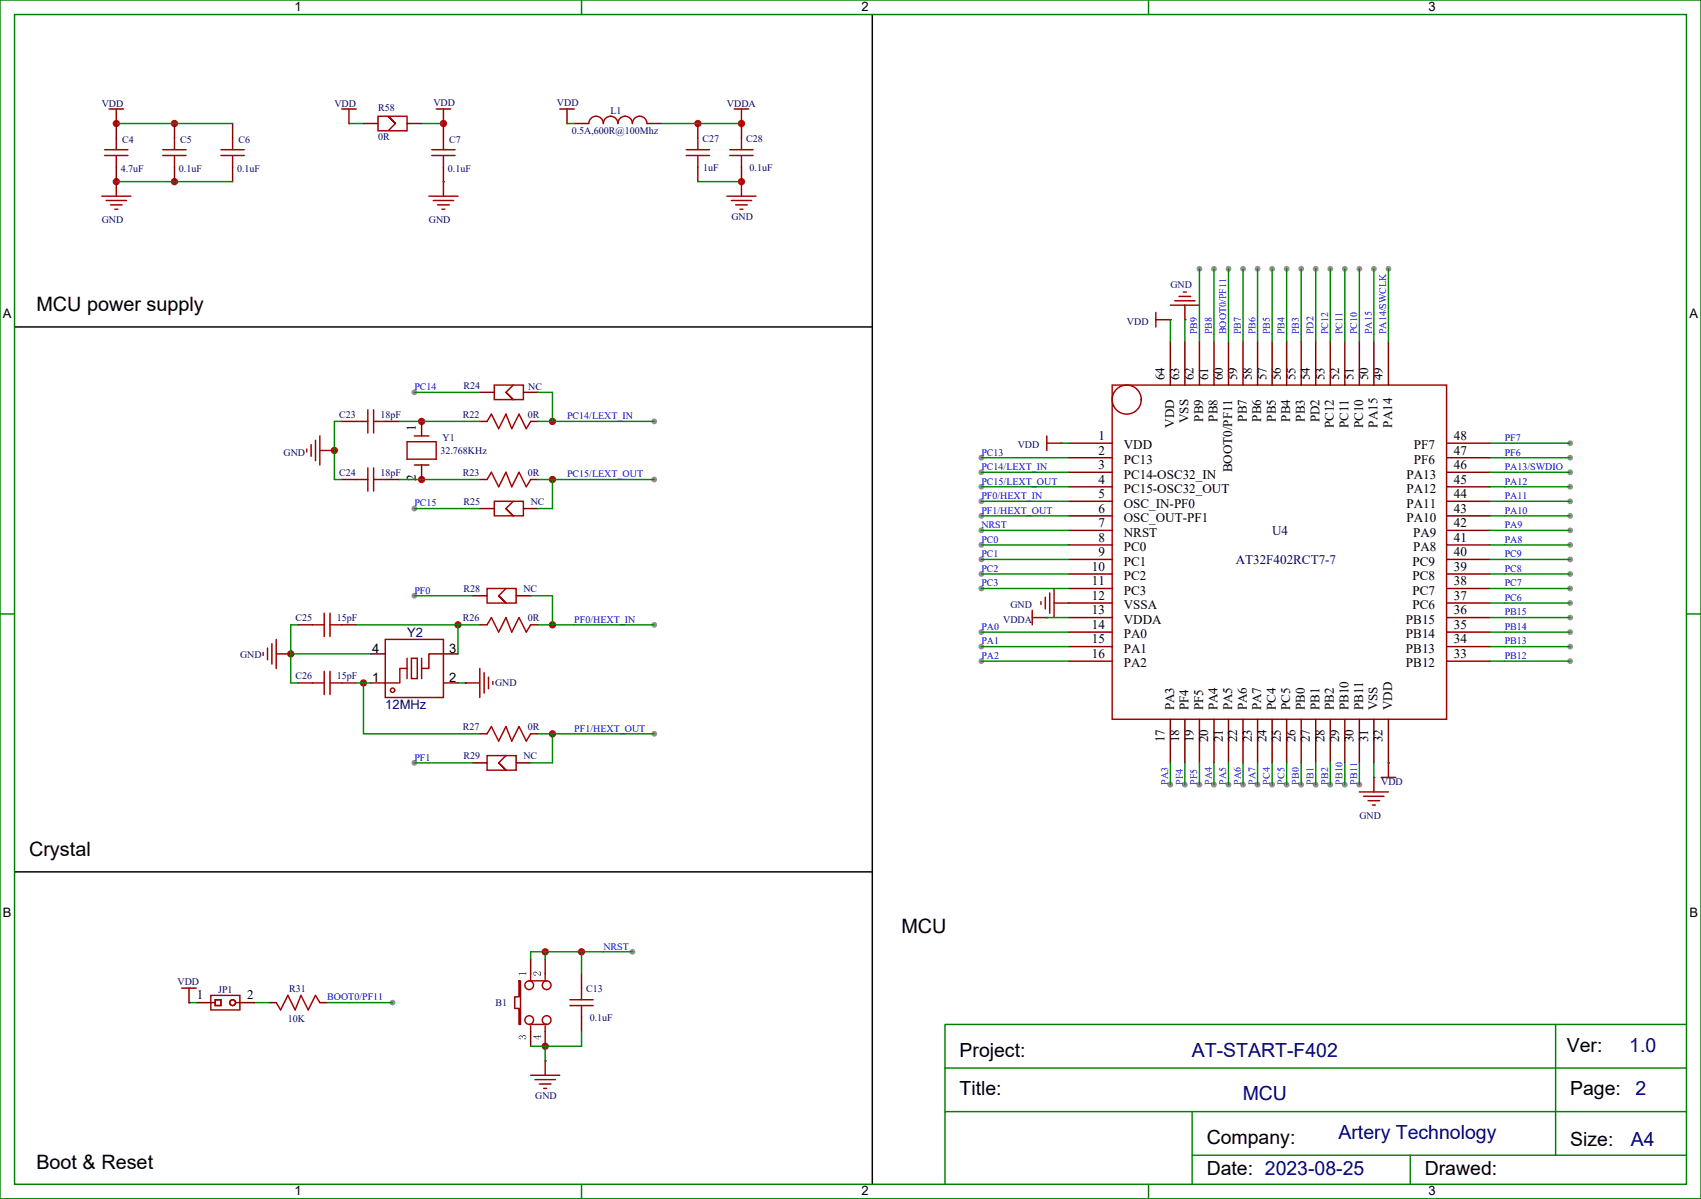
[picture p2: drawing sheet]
<svg xmlns="http://www.w3.org/2000/svg" width="413mm" height="291mm" viewBox="0 0 413 291" stroke-linecap="round" stroke-linejoin="round" font-family="sans-serif">
<g fill="#c00">
<circle cx="179.9" cy="44.1" r=".88"/>
<circle cx="169.3" cy="30" r=".88"/>
<circle cx="179.9" cy="30" r=".88"/>
<circle cx="134.1" cy="178.2" r=".88"/>
<circle cx="134.1" cy="151.7" r=".88"/>
<circle cx="111.1" cy="151.7" r=".88"/>
<circle cx="88.2" cy="165.8" r=".88"/>
<circle cx="70.6" cy="158.7" r=".88"/>
<circle cx="134.1" cy="116.4" r=".88"/>
<circle cx="134.1" cy="102.3" r=".88"/>
<circle cx="81.1" cy="109.4" r=".88"/>
<circle cx="102.3" cy="116.4" r=".88"/>
<circle cx="102.3" cy="102.3" r=".88"/>
<circle cx="42.3" cy="44.1" r=".88"/>
<circle cx="28.2" cy="44.1" r=".88"/>
<circle cx="42.3" cy="30" r=".88"/>
<circle cx="28.2" cy="30" r=".88"/>
<circle cx="132.3" cy="254" r=".88"/>
<circle cx="132.3" cy="231.1" r=".88"/>
<circle cx="141.1" cy="231.1" r=".88"/>
<circle cx="107.6" cy="30" r=".88"/>
</g>
<g fill="#999">
<circle cx="158.8" cy="178.2" r=".71"/>
<circle cx="100.5" cy="185.2" r=".71"/>
<circle cx="100.5" cy="144.6" r=".71"/>
<circle cx="158.8" cy="151.7" r=".71"/>
<circle cx="158.8" cy="116.4" r=".71"/>
<circle cx="100.5" cy="123.5" r=".71"/>
<circle cx="100.5" cy="95.2" r=".71"/>
<circle cx="158.8" cy="102.3" r=".71"/>
<circle cx="95.3" cy="243.4" r=".71"/>
<circle cx="153.5" cy="231.1" r=".71"/>
<circle cx="381" cy="149.9" r=".71"/>
<circle cx="284" cy="190.5" r=".71"/>
<circle cx="287.5" cy="190.5" r=".71"/>
<circle cx="291" cy="190.5" r=".71"/>
<circle cx="294.6" cy="190.5" r=".71"/>
<circle cx="298.1" cy="190.5" r=".71"/>
<circle cx="301.6" cy="190.5" r=".71"/>
<circle cx="305.2" cy="190.5" r=".71"/>
<circle cx="308.7" cy="190.5" r=".71"/>
<circle cx="312.2" cy="190.5" r=".71"/>
<circle cx="315.7" cy="190.5" r=".71"/>
<circle cx="319.3" cy="190.5" r=".71"/>
<circle cx="322.8" cy="190.5" r=".71"/>
<circle cx="326.3" cy="190.5" r=".71"/>
<circle cx="329.8" cy="190.5" r=".71"/>
<circle cx="381" cy="114.7" r=".71"/>
<circle cx="381" cy="118.2" r=".71"/>
<circle cx="381" cy="121.7" r=".71"/>
<circle cx="381" cy="125.2" r=".71"/>
<circle cx="381" cy="128.8" r=".71"/>
<circle cx="381" cy="132.3" r=".71"/>
<circle cx="381" cy="135.8" r=".71"/>
<circle cx="381" cy="139.3" r=".71"/>
<circle cx="381" cy="142.9" r=".71"/>
<circle cx="381" cy="146.4" r=".71"/>
<circle cx="381" cy="153.5" r=".71"/>
<circle cx="381" cy="157" r=".71"/>
<circle cx="381" cy="160.5" r=".71"/>
<circle cx="381" cy="111.1" r=".71"/>
<circle cx="381" cy="107.6" r=".71"/>
<circle cx="336.9" cy="65.3" r=".71"/>
<circle cx="333.4" cy="65.3" r=".71"/>
<circle cx="329.8" cy="65.3" r=".71"/>
<circle cx="326.3" cy="65.3" r=".71"/>
<circle cx="322.8" cy="65.3" r=".71"/>
<circle cx="319.3" cy="65.3" r=".71"/>
<circle cx="315.7" cy="65.3" r=".71"/>
<circle cx="312.2" cy="65.3" r=".71"/>
<circle cx="238.1" cy="111.1" r=".71"/>
<circle cx="238.1" cy="121.7" r=".71"/>
<circle cx="238.1" cy="125.2" r=".71"/>
<circle cx="238.1" cy="132.3" r=".71"/>
<circle cx="238.1" cy="135.8" r=".71"/>
<circle cx="238.1" cy="139.3" r=".71"/>
<circle cx="238.1" cy="142.9" r=".71"/>
<circle cx="238.1" cy="128.8" r=".71"/>
<circle cx="238.1" cy="157" r=".71"/>
<circle cx="238.1" cy="160.5" r=".71"/>
<circle cx="238.1" cy="153.5" r=".71"/>
<circle cx="238.1" cy="114.7" r=".71"/>
<circle cx="238.1" cy="118.2" r=".71"/>
<circle cx="308.7" cy="65.3" r=".71"/>
<circle cx="305.2" cy="65.3" r=".71"/>
<circle cx="301.6" cy="65.3" r=".71"/>
<circle cx="298.1" cy="65.3" r=".71"/>
<circle cx="294.6" cy="65.3" r=".71"/>
<circle cx="291" cy="65.3" r=".71"/>
</g>
<path d="M112.9 165.8h3.5M116.4 162.3v7M117.5 163.3v5M118.5 164.4v2.8M119.6 165.5v.7" fill="none" stroke="#a10000" stroke-width=".35"/>
<circle cx="112.9" cy="165.8" r=".18" fill="#870000"/>
<path d="M119.9 121.7h7.1v3.5h-7.1zM122.8 123.5l1.7 1.7-1.7-1.7M124.5 121.7l-1.7 1.8M252.6 146.1v.7M253.6 145v2.8M254.7 143.9v5M255.8 146.4h3.5M255.8 142.9v7" fill="none" stroke="#a10000" stroke-width=".35"/>
<path d="M116.4 123.5h3.5M127 123.5h3.5" fill="none" stroke="#870000" stroke-width=".35"/>
<circle cx="259.3" cy="146.4" r=".18" fill="#870000"/>
<path d="M250.5 149.9h3.5M250.5 148.2v3.5" fill="none" stroke="#a10000" stroke-width=".35"/>
<circle cx="254" cy="149.9" r=".18" fill="#870000"/>
<path d="M142.9 30a1.76 1.76 0 0 1 1.7-1.8 1.76 1.76 0 0 1 1.8 1.8 1.76 1.76 0 0 1 1.8-1.8 1.76 1.76 0 0 1 1.7 1.8 1.76 1.76 0 0 1 1.8-1.8 1.76 1.76 0 0 1 1.8 1.8 1.76 1.76 0 0 1 1.7-1.8 1.76 1.76 0 0 1 1.8 1.8M166.5 37.7h5.7M166.5 36.3h5.7M169.3 33.5v2.8M169.3 37.7v2.9M177.1 37.7h5.6M177.1 36.3h5.6M178.2 26.5h3.5M179.9 26.5v3.5M179.9 33.5v2.8M179.9 37.7v2.9" fill="none" stroke="#a10000" stroke-width=".35"/>
<path d="M139.3 30h3.6M157 30h3.5M169.3 30v3.5M179.9 30v3.5M169.3 40.6v3.5M179.9 40.6v3.5" fill="none" stroke="#870000" stroke-width=".35"/>
<circle cx="179.9" cy="30" r=".18" fill="#870000"/>
<g fill="none" stroke="#a10000" stroke-width=".35">
<path d="M89.3 99.5v5.6M90.7 99.5v5.6M119.9 93.5h7.1v3.5h-7.1zM122.8 95.3l1.7 1.7-1.7-1.7M124.5 93.5l-1.7 1.8M86.4 102.3h2.9M86.4 116.4h2.9M89.3 113.6v5.6M90.7 102.3h2.8M90.7 113.6v5.6M90.7 116.4h2.8M98.8 107.2h7v4.3h-7z"/>
<path d="M100.5 105.8h3.6M100.5 112.9h3.6M118.2 116.4l1-1.7 1.8 3.5 1.8-3.5 1.4 3.5 1.7-3.5 1.8 3.5 1.1-1.8M254 105.8v3.6M254 107.6h3.5M75.8 151.7h2.9M78.7 148.9v5.6M80.1 148.9v5.6M80.1 151.7h2.8M118.2 142.9h7v3.5h-7zM118.2 151.7l1-1.8 1.8 3.6 1.8-3.6 1.4 3.6 1.7-3.6 1.8 3.6 1.1-1.8M121 144.6l1.8 1.8-1.8-1.8"/>
<path d="M122.8 142.9l-1.8 1.7M75.8 165.8h2.9M78.7 163v5.6M80.1 165.8h2.8M80.1 163v5.6M118.2 178.2l1-1.8 1.8 3.5 1.8-3.5 1.4 3.5 1.7-3.5 1.8 3.5 1.1-1.7M118.2 183.4h7v3.6h-7zM121 185.2l1.8 1.8-1.8-1.8M122.8 183.4l-1.8 1.8"/>
</g>
<g fill="none" stroke="#870000" stroke-width=".35">
<path d="M116.4 95.3h3.5M127 95.3h3.5M82.9 102.3h3.5M82.9 116.4h3.5M93.5 102.3h3.5M93.5 116.4h3.5M102.3 102.3v3.5M102.3 112.9v3.5M116.4 116.4h1.8M128.8 116.4h1.7M72.3 151.7h3.5M82.9 151.7h3.5"/>
<path d="M114.7 144.6h3.5M116.4 151.7h1.8M125.2 144.6h3.6M128.8 151.7h1.7M72.3 165.8h3.5M82.9 165.8h3.5M116.4 178.2h1.8M128.8 178.2h1.7M114.7 185.2h3.5M125.2 185.2h3.6"/>
</g>
<circle cx="257.5" cy="107.6" r=".18" fill="#870000"/>
<g fill="none" stroke="#a10000" stroke-width=".35">
<path d="M25.4 36.3h5.6M25.4 37.7h5.6M28.2 33.5v2.8M28.2 37.7v2.9M39.5 36.3h5.7M39.5 37.7h5.7M42.3 33.5v2.8M42.3 37.7v2.9M53.6 37.7h5.7M53.6 36.3h5.7M56.4 33.5v2.8M56.4 37.7v2.9"/>
<path d="M104.8 36.3h5.6M104.8 37.7h5.6M107.6 33.5v2.8M107.6 37.7v2.9M24.7 47.6h7M25.8 48.7h4.9M26.8 49.7h2.8M27.9 50.8h.7M28.2 44.1v3.5M118.2 102.3l1-1.8 1.8 3.6 1.8-3.6 1.4 3.6 1.7-3.6 1.8 3.6 1.1-1.8"/>
</g>
<path d="M28.2 30v3.5M42.3 30v3.5M56.4 30v3.5M107.6 30v3.5M28.2 40.6v3.5M42.3 40.6v3.5M56.4 40.6v3.5M107.6 40.6v3.5M116.4 102.3h1.8M128.8 102.3h1.7" fill="none" stroke="#870000" stroke-width=".35"/>
<circle cx="28.2" cy="44.1" r=".18" fill="#870000"/>
<path d="M26.5 26.5h3.5M28.2 26.5v3.5" fill="none" stroke="#a10000" stroke-width=".35"/>
<circle cx="28.2" cy="30" r=".18" fill="#870000"/>
<path d="M135.8 26.5h3.5M137.6 26.5v3.5" fill="none" stroke="#a10000" stroke-width=".35"/>
<circle cx="137.6" cy="30" r=".18" fill="#870000"/>
<path d="M329.8 192.3h7.1M330.9 193.3h4.9M332 194.4h2.8M333 195.4h.7M333.4 188.7v3.6" fill="none" stroke="#a10000" stroke-width=".35"/>
<circle cx="333.4" cy="188.7" r=".18" fill="#870000"/>
<path d="M284 74.1h7M285 73h5M286.1 72h2.8M287.2 70.9h.7M287.5 74.1v3.5" fill="none" stroke="#a10000" stroke-width=".35"/>
<circle cx="287.5" cy="77.6" r=".18" fill="#870000"/>
<path d="M280.5 77.6h3.5M280.5 75.8v3.6" fill="none" stroke="#a10000" stroke-width=".35"/>
<circle cx="284" cy="77.6" r=".18" fill="#870000"/>
<path d="M176.4 47.6h7M177.4 48.7h5M178.5 49.7h2.8M179.6 50.8h.7M179.9 44.1v3.5" fill="none" stroke="#a10000" stroke-width=".35"/>
<circle cx="179.9" cy="44.1" r=".18" fill="#870000"/>
<path d="M63.9 158.4v.7M64.9 157.3v2.9M66 156.3v4.9M67 158.8h3.6M67 155.2v7.1" fill="none" stroke="#a10000" stroke-width=".35"/>
<circle cx="70.6" cy="158.8" r=".18" fill="#870000"/>
<path d="M74.4 109v.7M75.5 108v2.8M76.6 106.9v4.9M77.6 105.8v7.1M77.6 109.4h3.5" fill="none" stroke="#a10000" stroke-width=".35"/>
<circle cx="81.1" cy="109.4" r=".18" fill="#870000"/>
<path d="M67 243.4l1.1 1.8 1.7-3.5 1.8 3.5 1.4-3.5 1.8 3.5 1.8-3.5 1 1.7M132.3 257.5v3.6M128.8 261.1h7M129.8 262.1h5M130.9 263.2h2.8M131.9 264.2h.7" fill="none" stroke="#a10000" stroke-width=".35"/>
<path d="M65.3 243.4h1.7M77.6 243.4h1.8" fill="none" stroke="#870000" stroke-width=".35"/>
<circle cx="132.3" cy="257.5" r=".18" fill="#870000"/>
<g fill="none" stroke="#a10000" stroke-width=".35">
<path d="M105.8 26.5h3.6M107.6 26.5v3.5M125.9 238.1h.4v10.6h-.4v-3.9h-1v-2.8h1zM128.4 238.1h4.2M128.8 236.4v1.4M132.3 236.4v1.4M141.1 239.9v2.8M128.4 248.7h4.2M128.8 249.1v1.4M132.3 249.1v1.4M138.3 244.1h5.6M138.3 242.7h5.6"/>
<path d="M141.1 244.1v2.8"/>
<circle cx="128.4" cy="239.2" r="1.06"/>
<circle cx="132.6" cy="239.2" r="1.06"/>
<circle cx="128.4" cy="247.7" r="1.06"/>
<circle cx="132.6" cy="247.7" r="1.06"/>
</g>
<path d="M128.8 232.8v3.6M132.3 232.8v3.6M141.1 236.4v3.5M128.8 250.5v3.5M132.3 250.5v3.5M141.1 246.9v3.6" fill="none" stroke="#870000" stroke-width=".35"/>
<g fill="#000">
<path d="M125.9 236.3h1.5l.3-.3v.7l-.3-.3h-1.3l-.1 .3zM129.5 236a1.19 1.19 0 0 1 1.5 .7v-.6l-.2-.2h.4v1l-.5-.3a.85 .85 0 0 0-1.2-.3 .39 .39 0 0 0 .5 .4v.1a.46 .46 0 0 1-.6-.2 .46 .46 0 0 1 .1-.6zM126 251.5l.4-.1 .3 .3a.49 .49 0 0 1 .5-.4 .49 .49 0 0 1 .5 .5 .49 .49 0 0 1-.5 .4l.2-.1a.31 .31 0 0 0 .2-.3 .31 .31 0 0 0-.2-.3l-.5 .1-.1 .4a.41 .41 0 0 0-.4-.4 .41 .41 0 0 0-.5 .3l.5 .3a.4 .4 0 0 1-.6-.1 .4 .4 0 0 1 .2-.6z"/>
<path d="M129.6 251.7l1 .6v-.6zM129.4 251.5h1.2v-.3l.1 .3h.3l.2-.2v.7l-.1-.3h-.4l-.1 .7z"/>
</g>
<path d="M211.7 3.5v284M3.5 79.4h208.2M3.5 211.7h208.2" fill="none" stroke="#000" stroke-width=".35"/>
<g fill="none" stroke="#008700" stroke-width=".35">
<path d="M28.2 30h28.2M137.6 30h1.7M160.5 30h19.4M28.2 44.1h28.2M169.3 44.1h10.6M100.5 95.3h15.9M130.5 95.3h3.6v7M82.9 102.3h-1.8v14.1h1.8M97 116.4h19.4M97 102.3h19.4M130.5 116.4h28.2M130.5 102.3h28.2"/>
<path d="M134.1 116.4v7.1h-3.6M100.5 123.5h15.9M70.6 158.8h19.4M72.3 151.7h-1.7v14.1h1.7M86.4 151.7h30M100.5 144.6h14.2M111.1 151.7v7.1M128.8 144.6h5.3v7.1M130.5 151.7h28.2M86.4 165.8h3.6M88.2 165.8v12.4h28.2M111.1 165.8h1.8"/>
<path d="M130.5 178.2h28.2M134.1 178.2v7h-5.3M100.5 185.2h14.2M132.3 231.1v1.7M141.1 231.1v5.3M153.5 231.1h-24.7v1.7M61.7 243.4h3.6M79.4 243.4h15.8M132.3 254v3.5M141.1 250.5v3.5h-12.3"/>
</g>
<g fill="none" stroke="#008000" stroke-width=".35">
<path d="M0 0h412.7v291h-412.7zM3.5 3.5h405.7v284h-405.7zM141.1 0v3.5M278.7 0v3.5M0 149h3.5M409.2 149h3.5M377.5 248.7v31.8M409.2 259.3h-179.9v10.6M409.2 248.7h-179.9v10.6M289.3 269.9v17.6M409.2 269.9h-179.9v17.6M141.1 287.5v3.5"/>
<path d="M278.7 287.5v3.5M289.3 280.5h119.9M342.2 280.5v7"/>
</g>
<circle cx="107.6" cy="30" r=".18" fill="#870000"/>
<path d="M102.3 30h5.3" fill="none" stroke="#008700" stroke-width=".35"/>
<path d="M82.9 26.5h3.5M84.7 26.5v3.5" fill="none" stroke="#a10000" stroke-width=".35"/>
<circle cx="84.7" cy="30" r=".18" fill="#870000"/>
<path d="M84.7 30h3.5" fill="none" stroke="#008700" stroke-width=".35"/>
<path d="M104.1 47.6h7M105.1 48.7h5M106.2 49.7h2.8M107.2 50.8h.7M107.6 44.1v3.5" fill="none" stroke="#a10000" stroke-width=".35"/>
<circle cx="107.6" cy="44.1" r=".18" fill="#870000"/>
<circle cx="107.6" cy="44.1" r=".18" fill="#008700"/>
<g fill="none" stroke="#a10000" stroke-width=".35">
<path d="M91.7 28.2h7.1v3.6h-7.1zM96 30l-1.8-1.8 1.8 1.8M96 30l-1.8 1.8M93.5 155.2h14.1v14.1h-14.1zM98.8 159.8v4.9M99.8 159.8h1.4v4.9h-1.4zM102.3 159.8v4.9M107.6 158.8h-3.5v3.5h-1.8M98.8 162.3h-1.8v3.5h-3.5M44.1 239.9h3.5M45.9 239.9v3.5M51.2 241.7h7v3.5h-7z"/>
<path d="M51.2 243.4h1M52.2 242.7h1.4v1.4h-1.4zM57.1 243.4h1.1"/>
<circle cx="95.2" cy="167.6" r=".53"/>
<circle cx="56.4" cy="243.4" r=".71"/>
</g>
<path d="M88.2 30h3.5M98.8 30h3.5M90 158.8h3.5M107.6 158.8h3.5M90 165.8h3.5M107.6 165.8h3.5M47.6 243.4h3.6M58.2 243.4h3.5" fill="none" stroke="#870000" stroke-width=".35"/>
<path d="M45.9 243.4h1.7" fill="none" stroke="#008700" stroke-width=".35"/>
<circle cx="45.9" cy="243.4" r=".18" fill="#870000"/>
<g fill="none" stroke="#a10000" stroke-width=".35">
<path d="M269.9 93.5h81.1v81.1h-81.1zM335.1 188.7h3.6M336.9 185.2v3.5"/>
<circle cx="273.4" cy="97" r="3.5"/>
</g>
<g fill="none" stroke="#870000" stroke-width=".35">
<path d="M284 82.9v10.6M287.5 82.9v10.6M291 82.9v10.6M294.6 82.9v10.6M298.1 82.9v10.6M301.6 82.9v10.6M305.2 82.9v10.6M308.7 82.9v10.6M312.2 82.9v10.6M315.7 82.9v10.6M319.3 82.9v10.6M322.8 82.9v10.6"/>
<path d="M326.3 82.9v10.6M329.8 82.9v10.6M333.4 82.9v10.6M336.9 82.9v10.6M259.3 107.6h10.6M259.3 111.1h10.6M259.3 114.7h10.6M259.3 118.2h10.6M351 107.6h10.6M351 111.1h10.6M351 114.7h10.6M351 118.2h10.6"/>
<path d="M259.3 121.7h10.6M259.3 125.2h10.6M259.3 128.8h10.6M259.3 132.3h10.6M259.3 135.8h10.6M259.3 139.3h10.6M351 121.7h10.6M351 125.2h10.6M351 128.8h10.6M351 132.3h10.6M351 135.8h10.6M351 139.3h10.6"/>
<path d="M259.3 142.9h10.6M259.3 146.4h10.6M259.3 149.9h10.6M259.3 153.5h10.6M259.3 157h10.6M351 142.9h10.6M351 146.4h10.6M351 149.9h10.6M351 153.5h10.6M351 157h10.6M259.3 160.5h10.6M284 174.6v10.6"/>
<path d="M287.5 174.6v10.6M291 174.6v10.6M294.6 174.6v10.6M298.1 174.6v10.6M301.6 174.6v10.6M305.2 174.6v10.6M308.7 174.6v10.6M312.2 174.6v10.6M315.7 174.6v10.6M319.3 174.6v10.6M322.8 174.6v10.6M326.3 174.6v10.6"/>
<path d="M329.8 174.6v10.6M333.4 174.6v10.6M336.9 174.6v10.6M351 160.5h10.6"/>
</g>
<circle cx="336.9" cy="185.2" r=".18" fill="#870000"/>
<g fill="none" stroke="#008700" stroke-width=".35">
<path d="M312.2 65.3v17.6M315.7 65.3v17.6M319.3 65.3v17.6M322.8 65.3v17.6M326.3 65.3v17.6M329.8 65.3v17.6M333.4 65.3v17.6M336.9 65.3v17.6M361.6 114.7h19.4M361.6 118.2h19.4M361.6 111.1h19.4M361.6 107.6h19.4"/>
<path d="M361.6 121.7h19.4M361.6 125.2h19.4M361.6 128.8h19.4M361.6 132.3h19.4M361.6 135.8h19.4M361.6 139.3h19.4M361.6 149.9h19.4M361.6 142.9h19.4M361.6 146.4h19.4M361.6 153.5h19.4M361.6 157h19.4M361.6 160.5h19.4"/>
<path d="M284 185.2v5.3M287.5 185.2v5.3M291 185.2v5.3M294.6 185.2v5.3M298.1 185.2v5.3M301.6 185.2v5.3M305.2 185.2v5.3M308.7 185.2v5.3M312.2 185.2v5.3M315.7 185.2v5.3M319.3 185.2v5.3M322.8 185.2v5.3"/>
<path d="M326.3 185.2v5.3M329.8 185.2v5.3M333.4 185.2v3.5"/>
</g>
<circle cx="336.9" cy="185.2" r=".18" fill="#008700"/>
<path d="M238.1 111.1h21.2M238.1 121.7h21.2M238.1 125.2h21.2M238.1 132.3h21.2M238.1 135.8h21.2M238.1 139.3h21.2M238.1 128.8h21.2M238.1 142.9h21.2M238.1 157h21.2" fill="none" stroke="#008700" stroke-width=".35"/>
<circle cx="259.3" cy="146.4" r=".18" fill="#008700"/>
<g fill="none" stroke="#008700" stroke-width=".35">
<path d="M284 77.6v5.3M287.5 77.6v5.3M291 65.3v17.6M294.6 65.3v17.6M298.1 65.3v17.6M301.6 65.3v17.6M305.2 65.3v17.6M308.7 65.3v17.6M238.1 114.7h21.2M238.1 118.2h21.2M257.5 107.6h1.8M238.1 153.5h21.2"/>
<path d="M254 149.9h5.3M238.1 160.5h21.2"/>
</g>
<g font-size="4.8">
<text x="8.8" y="75.6">MCU power supply</text>
<text x="7.1" y="207.9">Crystal</text>
<text x="218.7" y="226.5">MCU</text>
<text x="8.8" y="283.7">Boot &amp; Reset</text>
</g>
<g font-size="4.7">
<text x="232.8" y="256.5">Project:</text>
<text x="380.2" y="255.4">Ver:</text>
<text x="232.8" y="266">Title:</text>
<text x="381" y="266">Page:</text>
<text x="292.8" y="277.7">Company:</text>
<text x="381" y="278.3">Size:</text>
<text x="292.8" y="285.4">Date: 2023-08-25</text>
<text x="345.7" y="285.4">Drawed:</text>
</g>
<g font-size="4.7" fill="#006">
<text x="289.2" y="256.5">AT-START-F402</text>
<text x="301.5" y="267.1">MCU</text>
</g>
<g font-size="4.7" fill="#000080">
<text x="395.4" y="255.4">1.0</text>
<text x="396.9" y="265.9">2</text>
<text x="324.8" y="276.5">Artery Technology</text>
<text x="395.8" y="278.3">A4</text>
</g>
<g font-size="3.2">
<text x="282.6" y="92.4" transform="rotate(-90 282.6 92.4)">64</text>
<text x="286.1" y="92.4" transform="rotate(-90 286.1 92.4)">63</text>
<text x="289.6" y="92.4" transform="rotate(-90 289.6 92.4)">62</text>
<text x="293.2" y="92.4" transform="rotate(-90 293.2 92.4)">61</text>
<text x="296.7" y="92.4" transform="rotate(-90 296.7 92.4)">60</text>
<text x="300.2" y="92.4" transform="rotate(-90 300.2 92.4)">59</text>
<text x="303.8" y="92.4" transform="rotate(-90 303.8 92.4)">58</text>
<text x="307.3" y="92.4" transform="rotate(-90 307.3 92.4)">57</text>
<text x="310.8" y="92.4" transform="rotate(-90 310.8 92.4)">56</text>
<text x="314.3" y="92.4" transform="rotate(-90 314.3 92.4)">55</text>
<text x="317.9" y="92.4" transform="rotate(-90 317.9 92.4)">54</text>
<text x="321.4" y="92.4" transform="rotate(-90 321.4 92.4)">53</text>
<text x="324.9" y="92.4" transform="rotate(-90 324.9 92.4)">52</text>
<text x="328.4" y="92.4" transform="rotate(-90 328.4 92.4)">51</text>
<text x="332" y="92.4" transform="rotate(-90 332 92.4)">50</text>
<text x="335.5" y="92.4" transform="rotate(-90 335.5 92.4)">49</text>
<text x="100.9" y="104.7" transform="rotate(-90 100.9 104.7)">1</text>
<text x="266.5" y="106.8">1</text>
<text x="284.9" y="103.8" transform="rotate(-90 284.9 103.8)">VDD</text>
<text x="288.4" y="102.7" transform="rotate(-90 288.4 102.7)">VSS</text>
<text x="291.9" y="102.4" transform="rotate(-90 291.9 102.4)">PB9</text>
<text x="295.5" y="102.4" transform="rotate(-90 295.5 102.4)">PB8</text>
<text x="302.5" y="102.4" transform="rotate(-90 302.5 102.4)">PB7</text>
<text x="306" y="102.4" transform="rotate(-90 306 102.4)">PB6</text>
<text x="309.6" y="102.4" transform="rotate(-90 309.6 102.4)">PB5</text>
<text x="313.1" y="102.4" transform="rotate(-90 313.1 102.4)">PB4</text>
<text x="316.6" y="102.4" transform="rotate(-90 316.6 102.4)">PB3</text>
<text x="320.2" y="102.6" transform="rotate(-90 320.2 102.6)">PD2</text>
<text x="323.7" y="104" transform="rotate(-90 323.7 104)">PC12</text>
<text x="327.2" y="104" transform="rotate(-90 327.2 104)">PC11</text>
<text x="330.7" y="104" transform="rotate(-90 330.7 104)">PC10</text>
<text x="334.3" y="103.8" transform="rotate(-90 334.3 103.8)">PA15</text>
<text x="337.8" y="103.8" transform="rotate(-90 337.8 103.8)">PA14</text>
<text x="352.8" y="106.8">48</text>
<text x="266.5" y="110.4">2</text>
<text x="266.5" y="113.9">3</text>
<text x="272.7" y="109.1">VDD</text>
<text x="272.7" y="112.6">PC13</text>
<text x="343.1" y="109.1">PF7</text>
<text x="343.1" y="112.6">PF6</text>
<text x="352.8" y="113.9">46</text>
<text x="352.8" y="110.4">47</text>
<text x="100.9" y="116.9" transform="rotate(-90 100.9 116.9)">2</text>
<text x="266.5" y="117.4">4</text>
<text x="272.7" y="116.2">PC14-OSC32_IN</text>
<text x="272.7" y="119.7">PC15-OSC32_OUT</text>
<text x="299" y="114.7" transform="rotate(-90 299 114.7)">BOOT0/PF11</text>
<text x="341.3" y="116.2">PA13</text>
<text x="341.3" y="119.7">PA12</text>
<text x="352.8" y="117.4">45</text>
<text x="266.5" y="120.9">5</text>
<text x="266.5" y="124.5">6</text>
<text x="272.7" y="123.2">OSC_IN-PF0</text>
<text x="341.3" y="123.2">PA11</text>
<text x="352.8" y="120.9">44</text>
<text x="352.8" y="124.5">43</text>
<text x="266.5" y="128">7</text>
<text x="266.5" y="131.5">8</text>
<text x="272.7" y="126.8">OSC_OUT-PF1</text>
<text x="272.7" y="130.3">NRST</text>
<text x="341.3" y="126.8">PA10</text>
<text x="342.9" y="130.3">PA9</text>
<text x="352.8" y="128">42</text>
<text x="352.8" y="131.5">41</text>
<text x="266.5" y="135">9</text>
<text x="272.7" y="133.8">PC0</text>
<text x="272.7" y="137.3">PC1</text>
<text x="342.8" y="137.3">PC9</text>
<text x="342.9" y="133.8">PA8</text>
<text x="352.8" y="135">40</text>
<text x="264.9" y="138.6">10</text>
<text x="264.9" y="142.1">11</text>
<text x="272.7" y="140.9">PC2</text>
<text x="342.8" y="140.9">PC8</text>
<text x="352.8" y="138.6">39</text>
<text x="352.8" y="142.1">38</text>
<text x="264.9" y="145.6">12</text>
<text x="264.9" y="149.2">13</text>
<text x="272.7" y="144.4">PC3</text>
<text x="272.7" y="147.9">VSSA</text>
<text x="342.8" y="144.4">PC7</text>
<text x="342.8" y="147.9">PC6</text>
<text x="352.8" y="149.2">36</text>
<text x="352.8" y="145.6">37</text>
<text x="264.9" y="152.7">14</text>
<text x="272.7" y="151.5">VDDA</text>
<text x="272.7" y="155">PA0</text>
<text x="341.2" y="151.5">PB15</text>
<text x="341.2" y="155">PB14</text>
<text x="352.8" y="152.7">35</text>
<text x="264.9" y="156.2">15</text>
<text x="264.9" y="159.7">16</text>
<text x="272.7" y="158.5">PA1</text>
<text x="341.2" y="158.5">PB13</text>
<text x="352.8" y="156.2">34</text>
<text x="352.8" y="159.7">33</text>
<text x="272.7" y="162">PA2</text>
<text x="341.2" y="162">PB12</text>
<text x="284.9" y="172.4" transform="rotate(-90 284.9 172.4)">PA3</text>
<text x="288.4" y="172.4" transform="rotate(-90 288.4 172.4)">PF4</text>
<text x="291.9" y="172.4" transform="rotate(-90 291.9 172.4)">PF5</text>
<text x="295.5" y="172.4" transform="rotate(-90 295.5 172.4)">PA4</text>
<text x="299" y="172.4" transform="rotate(-90 299 172.4)">PA5</text>
<text x="302.5" y="172.4" transform="rotate(-90 302.5 172.4)">PA6</text>
<text x="306" y="172.4" transform="rotate(-90 306 172.4)">PA7</text>
<text x="309.6" y="172.4" transform="rotate(-90 309.6 172.4)">PC4</text>
<text x="313.1" y="172.4" transform="rotate(-90 313.1 172.4)">PC5</text>
<text x="316.6" y="172.4" transform="rotate(-90 316.6 172.4)">PB0</text>
<text x="320.2" y="172.4" transform="rotate(-90 320.2 172.4)">PB1</text>
<text x="323.7" y="172.4" transform="rotate(-90 323.7 172.4)">PB2</text>
<text x="327.2" y="172.4" transform="rotate(-90 327.2 172.4)">PB10</text>
<text x="330.7" y="172.4" transform="rotate(-90 330.7 172.4)">PB11</text>
<text x="334.3" y="172.4" transform="rotate(-90 334.3 172.4)">VSS</text>
<text x="337.8" y="172.4" transform="rotate(-90 337.8 172.4)">VDD</text>
<text x="282.6" y="180.2" transform="rotate(-90 282.6 180.2)">17</text>
<text x="286.1" y="180.2" transform="rotate(-90 286.1 180.2)">18</text>
<text x="289.6" y="180.2" transform="rotate(-90 289.6 180.2)">19</text>
<text x="293.2" y="180.2" transform="rotate(-90 293.2 180.2)">20</text>
<text x="296.7" y="180.2" transform="rotate(-90 296.7 180.2)">21</text>
<text x="300.2" y="180.2" transform="rotate(-90 300.2 180.2)">22</text>
<text x="303.8" y="180.2" transform="rotate(-90 303.8 180.2)">23</text>
<text x="307.3" y="180.2" transform="rotate(-90 307.3 180.2)">24</text>
<text x="310.8" y="180.2" transform="rotate(-90 310.8 180.2)">25</text>
<text x="314.3" y="180.2" transform="rotate(-90 314.3 180.2)">26</text>
<text x="317.9" y="180.2" transform="rotate(-90 317.9 180.2)">27</text>
<text x="321.4" y="180.2" transform="rotate(-90 321.4 180.2)">28</text>
<text x="324.9" y="180.2" transform="rotate(-90 324.9 180.2)">29</text>
<text x="328.4" y="180.2" transform="rotate(-90 328.4 180.2)">30</text>
<text x="332" y="180.2" transform="rotate(-90 332 180.2)">31</text>
<text x="335.5" y="180.2" transform="rotate(-90 335.5 180.2)">32</text>
<text x="47.8" y="242.6">1</text>
<text x="60" y="242.6">2</text>
</g>
<g font-size="3.2" fill="#000080">
<text x="308.7" y="129.8">U4</text>
<text x="299.9" y="136.9">AT32F402RCT7-7</text>
</g>
<g font-size="3.1">
<text x="71.4" y="2.7">1</text>
<text x="209" y="2.7">2</text>
<text x="346.6" y="2.7">3</text>
<text x=".7" y="77.2">A</text>
<text x="409.9" y="77.2">A</text>
<text x="90.3" y="158.4">4</text>
<text x="109" y="158.4">3</text>
<text x="90.3" y="165.5">1</text>
<text x="109" y="165.5">2</text>
<text x=".7" y="222.7">B</text>
<text x="409.9" y="222.7">B</text>
<text x="71.4" y="290.2">1</text>
<text x="209" y="290.2">2</text>
<text x="346.6" y="290.2">3</text>
</g>
<g font-size="3.1" fill="#000080">
<text x="98.8" y="154.6">Y2</text>
<text x="93.5" y="172.2">12MHz</text>
</g>
<g font-size="2.4" fill="#000080">
<text x="24.7" y="25.9">VDD</text>
<text x="81.1" y="25.9">VDD</text>
<text x="91.7" y="26.9">R58</text>
<text x="105.2" y="25.8">VDD</text>
<text x="135.1" y="25.8">VDD</text>
<text x="148.1" y="27.6">L1</text>
<text x="176.4" y="25.9">VDDA</text>
<text x="29.6" y="34.6">C4</text>
<text x="43.8" y="34.6">C5</text>
<text x="57.9" y="34.6">C6</text>
<text x="91.7" y="33.9">0R</text>
<text x="109" y="34.6">C7</text>
<text x="138.7" y="32.6">0.5A,600R@100Mhz</text>
<text x="170.5" y="34.4">C27</text>
<text x="181.1" y="34.4">C28</text>
<text x="29.3" y="41.7">4.7uF</text>
<text x="43.4" y="41.7">0.1uF</text>
<text x="57.5" y="41.7">0.1uF</text>
<text x="108.7" y="41.7">0.1uF</text>
<text x="170.6" y="41.5">1uF</text>
<text x="181.9" y="41.5">0.1uF</text>
<text x="177.5" y="53.3">GND</text>
<text x="24.7" y="54.1">GND</text>
<text x="104.1" y="54.1">GND</text>
<text x="284" y="70">GND</text>
<text x="273.5" y="78.8">VDD</text>
<text x="112.5" y="94.3">R24</text>
<text x="128.1" y="94.6">NC</text>
<text x="82.3" y="101.4">C23</text>
<text x="92.3" y="101.5">18pF</text>
<text x="112.3" y="101.5">R22</text>
<text x="128.1" y="101.5">0R</text>
<text x="107.4" y="106.9">Y1</text>
<text x="68.8" y="110.6">GND</text>
<text x="106.9" y="110.2">32.768KHz</text>
<text x="246.9" y="108.8">VDD</text>
<text x="82.3" y="115.5">C24</text>
<text x="92.3" y="115.6">18pF</text>
<text x="112.3" y="115.6">R23</text>
<text x="128.1" y="115.6">0R</text>
<text x="112.5" y="122.6">R25</text>
<text x="128.8" y="122.6">NC</text>
<text x="112.5" y="143.7">R28</text>
<text x="127" y="143.7">NC</text>
<text x="245.2" y="147.6">GND</text>
<text x="71.7" y="150.8">C25</text>
<text x="81.7" y="150.8">15pF</text>
<text x="112.3" y="150.8">R26</text>
<text x="128.1" y="150.8">0R</text>
<text x="243.4" y="151.2">VDDA</text>
<text x="58.3" y="159.7">GND</text>
<text x="71.7" y="164.9">C26</text>
<text x="81.7" y="165">15pF</text>
<text x="120.1" y="166.7">GND</text>
<text x="112.3" y="177.3">R27</text>
<text x="128.1" y="177.3">0R</text>
<text x="112.5" y="184.3">R29</text>
<text x="127" y="184.3">NC</text>
<text x="335.1" y="190.6">VDD</text>
<text x="329.8" y="198.8">GND</text>
<text x="43.1" y="239.2">VDD</text>
<text x="52.9" y="241">JP1</text>
<text x="70.2" y="240.7">R31</text>
<text x="120.2" y="244.2">B1</text>
<text x="142.3" y="240.8">C13</text>
<text x="69.9" y="248.2">10K</text>
<text x="143.1" y="247.9">0.1uF</text>
<text x="129.9" y="266.8">GND</text>
</g>
<g font-size="2.4" fill="#00f">
<text x="290.5" y="81.1" transform="rotate(-90 290.5 81.1)">PB9</text>
<text x="294" y="81.1" transform="rotate(-90 294 81.1)">PB8</text>
<text x="297.6" y="81.1" transform="rotate(-90 297.6 81.1)">BOOT0/PF11</text>
<text x="301.1" y="81.1" transform="rotate(-90 301.1 81.1)">PB7</text>
<text x="304.6" y="81.1" transform="rotate(-90 304.6 81.1)">PB6</text>
<text x="308.1" y="81.1" transform="rotate(-90 308.1 81.1)">PB5</text>
<text x="311.7" y="81.1" transform="rotate(-90 311.7 81.1)">PB4</text>
<text x="315.2" y="81.1" transform="rotate(-90 315.2 81.1)">PB3</text>
<text x="318.7" y="81.1" transform="rotate(-90 318.7 81.1)">PD2</text>
<text x="322.3" y="81.1" transform="rotate(-90 322.3 81.1)">PC12</text>
<text x="325.8" y="81.1" transform="rotate(-90 325.8 81.1)">PC11</text>
<text x="329.3" y="81.1" transform="rotate(-90 329.3 81.1)">PC10</text>
<text x="332.8" y="81.1" transform="rotate(-90 332.8 81.1)">PA15</text>
<text x="336.4" y="81.1" transform="rotate(-90 336.4 81.1)">PA14/SWCLK</text>
<text x="100.5" y="94.7">PC14</text>
<text x="137.6" y="101.8">PC14/LEXT_IN</text>
<text x="365.1" y="107.1">PF7</text>
<text x="238.1" y="110.6">PC13</text>
<text x="365.1" y="110.6">PF6</text>
<text x="137.6" y="115.9">PC15/LEXT_OUT</text>
<text x="238.1" y="114.1">PC14/LEXT_IN</text>
<text x="238.1" y="117.6">PC15/LEXT_OUT</text>
<text x="365.1" y="114.1">PA13/SWDIO</text>
<text x="365.1" y="117.6">PA12</text>
<text x="100.5" y="122.9">PC15</text>
<text x="238.1" y="121.2">PF0/HEXT_IN</text>
<text x="238.1" y="124.7">PF1/HEXT_OUT</text>
<text x="365.1" y="121.2">PA11</text>
<text x="365.1" y="124.7">PA10</text>
<text x="238.1" y="131.8">PC0</text>
<text x="238.1" y="128.2">NRST</text>
<text x="365.1" y="128.2">PA9</text>
<text x="365.1" y="131.8">PA8</text>
<text x="238.1" y="135.3">PC1</text>
<text x="365.1" y="135.3">PC9</text>
<text x="238.1" y="138.8">PC2</text>
<text x="238.1" y="142.3">PC3</text>
<text x="365.1" y="138.8">PC8</text>
<text x="365.1" y="142.3">PC7</text>
<text x="100.5" y="144.1">PF0</text>
<text x="365.1" y="149.4">PB15</text>
<text x="365.1" y="145.9">PC6</text>
<text x="139.3" y="151.2">PF0/HEXT_IN</text>
<text x="238.1" y="152.9">PA0</text>
<text x="365.1" y="152.9">PB14</text>
<text x="238.1" y="156.5">PA1</text>
<text x="238.1" y="160">PA2</text>
<text x="365.1" y="156.5">PB13</text>
<text x="365.1" y="160">PB12</text>
<text x="139.3" y="177.6">PF1/HEXT_OUT</text>
<text x="100.5" y="184.7">PF1</text>
<text x="283.5" y="190.5" transform="rotate(-90 283.5 190.5)">PA3</text>
<text x="287" y="190.5" transform="rotate(-90 287 190.5)">PF4</text>
<text x="290.5" y="190.5" transform="rotate(-90 290.5 190.5)">PF5</text>
<text x="294" y="190.5" transform="rotate(-90 294 190.5)">PA4</text>
<text x="297.6" y="190.5" transform="rotate(-90 297.6 190.5)">PA5</text>
<text x="301.1" y="190.5" transform="rotate(-90 301.1 190.5)">PA6</text>
<text x="304.6" y="190.5" transform="rotate(-90 304.6 190.5)">PA7</text>
<text x="308.1" y="190.5" transform="rotate(-90 308.1 190.5)">PC4</text>
<text x="311.7" y="190.5" transform="rotate(-90 311.7 190.5)">PC5</text>
<text x="315.2" y="190.5" transform="rotate(-90 315.2 190.5)">PB0</text>
<text x="318.7" y="190.5" transform="rotate(-90 318.7 190.5)">PB1</text>
<text x="322.3" y="190.5" transform="rotate(-90 322.3 190.5)">PB2</text>
<text x="325.8" y="190.5" transform="rotate(-90 325.8 190.5)">PB10</text>
<text x="329.3" y="190.5" transform="rotate(-90 329.3 190.5)">PB11</text>
<text x="146.4" y="230.5">NRST</text>
<text x="79.4" y="242.9">BOOT0/PF11</text>
</g>
</svg>
